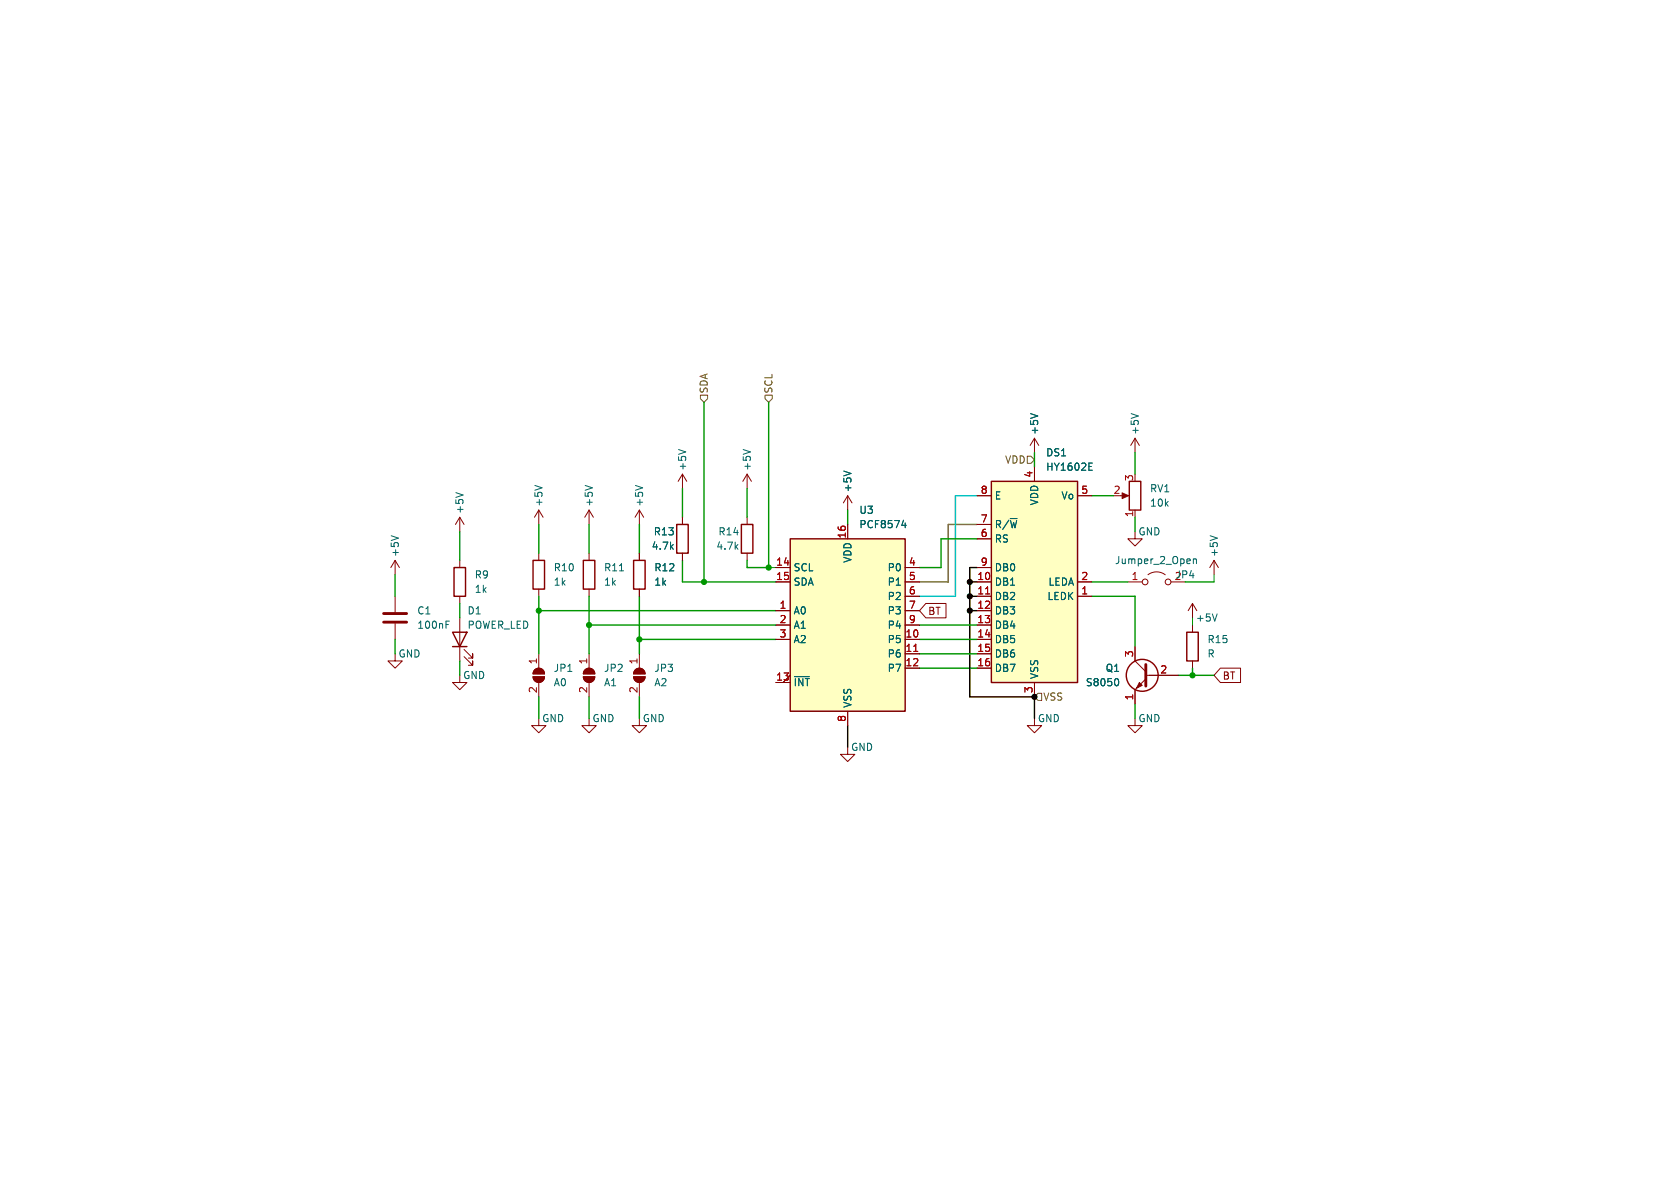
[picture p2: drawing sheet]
<svg xmlns="http://www.w3.org/2000/svg" width="297mm" height="210mm" viewBox="0 0 297 210" stroke-linecap="round" stroke-linejoin="round" font-family="sans-serif">
<g fill="none" stroke="#840000" stroke-width=".18">
<path d="M120.6 83.8l.8 1.3M120.6 83.8v2.6M120.6 91.4v1.3M120.6 97.8v1.3M120.6 83.8l-.7 1.3M132.1 83.8l.7 1.3M132.1 83.8v2.6M132.1 91.4v1.3M132.1 97.8v1.3M132.1 83.8l-.8 1.3M69.8 105.4v2.8M69.8 110.2v2.8"/>
<path d="M210.8 106.7l.8 1.3M210.8 106.7v2.5M210.8 106.7l-.7 1.3"/>
</g>
<path d="M120 79.5l1.2 .4M131.4 79.5l1.3 .4M78.9 110.4h.4M78.9 109.8h.6M215.2 108.5l-.4 1.3" fill="none" stroke="#006464" stroke-width=".18"/>
<path d="M119.6 92.7h2.1v5.1h-2.1zM131.1 92.7h2v5.1h-2z" fill="none" stroke="#840000" stroke-width=".25"/>
<path d="M67.8 110h4.1M67.8 108.5h4.1" fill="none" stroke="#840000" stroke-width=".51"/>
<path d="M175.3 85.1h15.2v35.6h-15.2z" fill="#ffffc2"/>
<path d="M175.3 85.1h15.2v35.6h-15.2zM80 111.8h2.5l-1.2 2.5zM80 114.3h2.5" fill="none" stroke="#840000" stroke-width=".25"/>
<g fill="none" stroke="#840000" stroke-width=".18">
<path d="M200.7 77.5l.7 1.2M200.7 77.5v2.5M200.7 77.5l-.8 1.2M149.9 87.6l.7 1.3M149.9 87.6v2.6M149.9 87.6l-.8 1.3M172.7 87.6h2.6M172.7 95.3h2.6M172.7 92.7h2.6M182.9 82.6v2.5M190.5 87.6h2.5M81.3 119.4v1.3h-1.3l1.3 1.2 1.2-1.2h-1.2"/>
<path d="M81.3 109.2v7.6M82 116.1l1.6 1.5v-.8v.8h-.8M82 114.8l1.6 1.5v-.7v.7h-.8M172.7 105.4h2.6M172.7 102.9h2.6M172.7 108h2.6M172.7 110.5h2.6M172.7 113h2.6M172.7 115.6h2.6M172.7 118.1h2.6M172.7 100.3h2.6M190.5 105.4h2.5"/>
<path d="M190.5 102.9h2.5M113 127v1.3h-1.2l1.2 1.2 1.3-1.2h-1.3M182.9 120.7v2.5"/>
</g>
<path d="M174.2 105h.8" fill="none" stroke="#a90000" stroke-width=".18"/>
<path d="M200 73.1l1.2 .4M149.2 83.3l1.2 .4M192.5 82.5h.4M192.5 83.1h.6M192.5 81.9h.6" fill="none" stroke="#006464" stroke-width=".18"/>
<path d="M139.7 95.3h20.3v30.4h-20.3z" fill="#ffffc2"/>
<g fill="none" stroke="#840000" stroke-width=".25">
<path d="M94.2 99.1h2.1v5h-2.1zM103.1 99.1h2.1v5h-2.1zM112 99.1h2v5h-2zM139.7 95.3h20.3v30.4h-20.3zM199.6 85.1h2.1v5.1h-2.1zM80.3 100.3h2v5.1h-2zM209.8 111.8h2v5h-2z"/>
<circle cx="201.9" cy="119.4" r="2.82"/>
</g>
<g fill="none" stroke="#840000" stroke-width=".18">
<path d="M182.9 77.5l.7 1.2M182.9 77.5v2.5M182.9 77.5l-.8 1.2M69.8 99.1l.8 1.2M69.8 99.1v2.5M69.8 99.1l-.7 1.2M81.3 91.4v2.6M81.3 99.1v1.2M81.3 91.4l.7 1.3M81.3 91.4l-.8 1.3M95.2 90.2v2.5M95.2 97.8v1.3"/>
<path d="M95.2 90.2l.8 1.2M95.2 90.2l-.7 1.2M104.1 90.2v2.5M104.1 97.8v1.3M104.1 90.2l.8 1.2M104.1 90.2l-.7 1.2M113 90.2v2.5M113 97.8v1.3M113 90.2l.8 1.2M113 90.2l-.7 1.2M120.6 91.4v1.3M120.6 97.8v1.3"/>
<path d="M149.9 92.7v2.6M172.7 87.6h2.6M172.7 95.3h2.6M172.7 92.7h2.6M182.9 82.6v2.5M190.5 87.6h2.5M198.1 87.6h1M200.7 94v1.3h-1.3l1.3 1.2 1.2-1.2h-1.2M200.7 90.2v1.2M214.6 99.1l.8 1.2M214.6 99.1v2.5M214.6 99.1l-.7 1.2"/>
<path d="M69.8 115.6v1.2h-1.2l1.2 1.3 1.3-1.3h-1.3M81.3 105.4v1.3M94.2 119.6h2.1a1.02 1.02 0 0 1-1.1 1 1.02 1.02 0 0 1-1-1zM94.5 118.4a1.02 1.02 0 0 1 1.1-.2 1.02 1.02 0 0 1 .7 .9h-2.1zM95.2 104.1v1.3M95.2 115.6v2.5M103.1 119.6h2.1a1.02 1.02 0 0 1-1.1 1 1.02 1.02 0 0 1-1-1zM103.4 118.4a1.02 1.02 0 0 1 1.1-.2 1.02 1.02 0 0 1 .7 .9h-2.1zM104.1 104.1v1.3M104.1 115.6v2.5M112 119.6h2a1.02 1.02 0 0 1-1 1 1.02 1.02 0 0 1-1-1zM112.3 118.4a1.02 1.02 0 0 1 1.1-.2 1.02 1.02 0 0 1 .6 .9h-2z"/>
<path d="M113 104.1v1.3M113 115.6v2.5M137.2 108h2.5M137.2 113h2.5M137.2 100.3h2.5M137.2 102.9h2.5M137.2 110.5h2.5M139.7 119.4l-1.3 1.3M160 108h2.6M160 113h2.6M160 115.6h2.6M160 118.1h2.6"/>
<path d="M160 100.3h2.6M160 102.9h2.6M160 110.5h2.6M160 105.4h2.6M163.7 106.7h3.5v2.5h-3.5l-1.1-1.2zM172.7 108h2.6M172.7 113h2.6M172.7 115.6h2.6M172.7 118.1h2.6M172.7 100.3h2.6M172.7 102.9h2.6M172.7 110.5h2.6"/>
<path d="M172.7 105.4h2.6M190.5 102.9h2.5M190.5 105.4h2.5M199.4 102.9h2.5M200.7 114.3v2.5l1.9 1.9M202.6 119.4h5.7M202.9 101.6a2.54 2.54 0 0 1 3.1 0M207 102.9h2.5M210.8 110.5v1.3M210.8 116.8v1.3M215.7 118.1h3.6v2.6h-3.6l-1.1-1.3zM95.2 127v1.3h-1.2l1.2 1.2 1.3-1.2h-1.3"/>
<path d="M95.2 120.7v2.5M104.1 127v1.3h-1.2l1.2 1.2 1.3-1.2h-1.3M104.1 120.7v2.5M113 120.7v2.5M137.2 120.7h2.5M149.9 132.1v1.3h-1.3l1.3 1.2 1.2-1.2h-1.2M149.9 125.7v2.6M182.9 127v1.3h-1.3l1.3 1.2 1.2-1.2h-1.2M182.9 120.7v2.5M200.7 127v1.3h-1.3l1.3 1.2 1.2-1.2h-1.2M202.6 120l-1.9 1.9v2.6"/>
<circle cx="202.4" cy="102.9" r=".51"/>
<circle cx="206.5" cy="102.9" r=".51"/>
</g>
<path d="M161.5 115.2h.8M174.2 105h.8" fill="none" stroke="#a90000" stroke-width=".18"/>
<g fill="none" stroke="#006464" stroke-width=".18">
<path d="M182.2 73.1l1.3 .4M69.2 94.7l1.2 .4M80.6 87.1l1.3 .4M94.6 85.8l1.2 .4M103.4 85.8l1.3 .4M112.3 85.8l1.3 .4M149.2 83.3l1.2 .4M159.4 92.9h.8M160 92.4v.9M192.5 82.5h.4M192.5 83.1h.6M192.5 81.9h.6"/>
<path d="M211 98.8v.8M211 98.9l.2-.1 .3 .1v.7M213.9 94.7l1.3 .4M109.5 100.9h.7M140.4 119.6h2.7M197.5 120a.79 .79 0 0 1 0 1.2"/>
</g>
<g fill="#840000" stroke="#840000" stroke-width=".18">
<path d="M198.4 87.1l1.1 .5-1.1 .5z"/>
<path d="M103.4 118.4a1.02 1.02 0 0 1 1.1-.2 1.02 1.02 0 0 1 .7 .9h-2.1z"/>
<path d="M103.1 119.6h2.1a1.02 1.02 0 0 1-1.1 1 1.02 1.02 0 0 1-1-1z"/>
<path d="M94.5 118.4a1.02 1.02 0 0 1 1.1-.2 1.02 1.02 0 0 1 .7 .9h-2.1z"/>
<path d="M94.2 119.6h2.1a1.02 1.02 0 0 1-1.1 1 1.02 1.02 0 0 1-1-1z"/>
<path d="M112.3 118.4a1.02 1.02 0 0 1 1.1-.2 1.02 1.02 0 0 1 .6 .9h-2z"/>
<path d="M112 119.6h2a1.02 1.02 0 0 1-1 1 1.02 1.02 0 0 1-1-1z"/>
<path d="M201.4 120.7l.5 .5-1 .5z"/>
</g>
<path d="M202.6 117.5v3.8" fill="none" stroke="#840000" stroke-width=".51"/>
<path d="M123.8 69.9h1.3v.6l-.6 .6-.7-.6zM135.3 69.9h1.2v.6l-.6 .6-.6-.6zM181.6 80.6h.6l.7 .7-.7 .6h-.6zM183.5 122.6h.6v1.2h-.6l-.6-.6z" fill="none" stroke="#725600" stroke-width=".18"/>
<path d="M171.4 105.4h1.3M171.4 108h1.3M171.4 102.9h1.3M172.7 100.3h-1.3v22.9h11.5v3.8M149.9 128.3v3.8" fill="none" stroke="#000" stroke-width=".25"/>
<g fill="none" stroke="#009600" stroke-width=".25">
<path d="M124.5 71.1v31.8M135.9 71.1v29.2h-3.8v-1.2M81.3 94v5.1M95.2 92.7v5.1M104.1 92.7v5.1M113 92.7v5.1M120.6 86.4v5M120.6 99.1v3.8h16.6M132.1 86.4v5M149.9 90.2v2.5M172.7 95.3h-6.3v5h-3.8M182.9 80v2.6"/>
<path d="M193 87.6h3.8M200.7 80v3.8M200.7 91.4v2.6M69.8 101.6v3.8M69.8 113v2.6M81.3 106.7v2.5M81.3 116.8v2.6M95.2 105.4v10.2M95.2 108h42M104.1 110.5h33.1M104.1 105.4v10.2M113 113h24.2"/>
<path d="M113 105.4v10.2M162.6 110.5h10.1M162.6 113h10.1M162.6 118.1h10.1M162.6 115.6h10.1M193 102.9h6.4M193 105.4h7.7v8.9M208.3 119.4h6.3M209.5 102.9h5.1M210.8 118.1v1.3M95.2 123.2v3.8M104.1 123.2v3.8"/>
<path d="M113 123.2v3.8M200.7 124.5v2.5"/>
</g>
<path d="M172.7 92.7h-5.1v10.2h-5" fill="none" stroke="#848400" stroke-width=".25"/>
<path d="M172.7 87.6h-3.8v17.8h-6.3" fill="none" stroke="#00c2c2" stroke-width=".25"/>
<path d="M135.9 100.3h1.3M214.6 101.6v1.3" fill="none" stroke="#009600" stroke-width=".18"/>
<g fill="#009600" stroke="#009600" stroke-width=".18">
<circle cx="124.5" cy="102.9" r=".46"/>
<circle cx="135.9" cy="100.3" r=".46"/>
<circle cx="95.2" cy="108" r=".46"/>
<circle cx="113" cy="113" r=".46"/>
<circle cx="104.1" cy="110.5" r=".46"/>
<circle cx="210.8" cy="119.4" r=".46"/>
</g>
<g fill="#000" stroke="#000" stroke-width=".18">
<circle cx="171.4" cy="102.9" r=".46"/>
<circle cx="171.4" cy="108" r=".46"/>
<circle cx="171.4" cy="105.4" r=".46"/>
<circle cx="182.9" cy="123.2" r=".46"/>
</g>
<g font-size="1.8" fill="#725600">
<text x="125.3" y="69.7" transform="rotate(-90 125.3 69.7)">SDA</text>
<text x="136.8" y="69.7" transform="rotate(-90 136.8 69.7)">SCL</text>
<text x="177.6" y="82.1">VDD</text>
<text x="184.3" y="124.1">VSS</text>
</g>
<g font-size="1.8" fill="#006464">
<text x="183.7" y="77" transform="rotate(-90 183.7 77)">+5V</text>
<text x="201.5" y="77" transform="rotate(-90 201.5 77)">+5V</text>
<text x="121.5" y="83.3" transform="rotate(-90 121.5 83.3)">+5V</text>
<text x="132.9" y="83.3" transform="rotate(-90 132.9 83.3)">+5V</text>
<text x="184.8" y="80.9">DS1</text>
<text x="184.8" y="83.4">HY1602E</text>
<text x="96.1" y="89.7" transform="rotate(-90 96.1 89.7)">+5V</text>
<text x="105" y="89.7" transform="rotate(-90 105 89.7)">+5V</text>
<text x="113.9" y="89.7" transform="rotate(-90 113.9 89.7)">+5V</text>
<text x="150.7" y="87.1" transform="rotate(-90 150.7 87.1)">+5V</text>
<text x="175.8" y="88.5">E</text>
<text x="183.7" y="89.4" transform="rotate(-90 183.7 89.4)">VDD</text>
<text x="187.6" y="88.5">Vo</text>
<text x="203.2" y="87.2">RV1</text>
<text x="203.2" y="89.8">10k</text>
<text x="82.1" y="90.9" transform="rotate(-90 82.1 90.9)">+5V</text>
<text x="115.5" y="94.8">R13</text>
<text x="126.9" y="94.8">R14</text>
<text x="151.8" y="91">U3</text>
<text x="151.8" y="93.6">PCF8574</text>
<text x="175.8" y="93.6">R/~{W}</text>
<text x="201.2" y="94.8">GND</text>
<text x="70.7" y="98.6" transform="rotate(-90 70.7 98.6)">+5V</text>
<text x="97.8" y="101.2">R10</text>
<text x="106.7" y="101.2">R11</text>
<text x="115.1" y="97.4">4.7k</text>
<text x="115.6" y="101.2">R12</text>
<text x="126.5" y="97.4">4.7k</text>
<text x="140.2" y="101.2">SCL</text>
<text x="150.7" y="99.6" transform="rotate(-90 150.7 99.6)">VDD</text>
<text x="156.8" y="101.2">P0</text>
<text x="175.8" y="96.1">RS</text>
<text x="175.8" y="101.2">DB0</text>
<text x="197" y="99.9">Jumper_2_Open</text>
<text x="215.5" y="98.6" transform="rotate(-90 215.5 98.6)">+5V</text>
<text x="83.8" y="102.5">R9</text>
<text x="83.8" y="105">1k</text>
<text x="97.8" y="103.7">1k</text>
<text x="106.7" y="103.7">1k</text>
<text x="115.6" y="103.7">1k</text>
<text x="140.2" y="103.7">SDA</text>
<text x="156.8" y="103.7">P1</text>
<text x="156.8" y="106.3">P2</text>
<text x="175.8" y="103.7">DB1</text>
<text x="175.8" y="106.3">DB2</text>
<text x="185.1" y="106.3">LEDK</text>
<text x="185.3" y="103.7">LEDA</text>
<text x="207.6" y="102.6">2</text>
<text x="207.7" y="102.5">JP4</text>
<text x="73.7" y="108.8">C1</text>
<text x="73.7" y="111.4">100nF</text>
<text x="82.6" y="108.8">D1</text>
<text x="82.6" y="111.4">POWER_LED</text>
<text x="140.2" y="108.8">A0</text>
<text x="140.2" y="111.4">A1</text>
<text x="140.2" y="113.9">A2</text>
<text x="156.8" y="113.9">P5</text>
<text x="156.8" y="108.8">P3</text>
<text x="156.8" y="111.4">P4</text>
<text x="175.8" y="108.8">DB3</text>
<text x="175.8" y="111.4">DB4</text>
<text x="175.8" y="113.9">DB5</text>
<text x="213.4" y="113.9">R15</text>
<text x="70.4" y="116.4">GND</text>
<text x="97.8" y="119">JP1</text>
<text x="106.7" y="119">JP2</text>
<text x="115.6" y="119">JP3</text>
<text x="156.8" y="116.4">P6</text>
<text x="156.8" y="119">P7</text>
<text x="175.8" y="116.4">DB6</text>
<text x="175.8" y="119">DB7</text>
<text x="195.4" y="119">Q1</text>
<text x="213.4" y="116.4">R</text>
<text x="81.8" y="120.2">GND</text>
<text x="97.8" y="121.5">A0</text>
<text x="106.7" y="121.5">A1</text>
<text x="115.6" y="121.5">A2</text>
<text x="140.2" y="121.5">~{INT}</text>
<text x="150.7" y="125.2" transform="rotate(-90 150.7 125.2)">VSS</text>
<text x="183.7" y="120.1" transform="rotate(-90 183.7 120.1)">VSS</text>
<text x="191.9" y="121.5">S8050</text>
<text x="95.8" y="127.9">GND</text>
<text x="104.6" y="127.9">GND</text>
<text x="113.5" y="127.9">GND</text>
<text x="183.4" y="127.9">GND</text>
<text x="201.2" y="127.9">GND</text>
<text x="150.4" y="132.9">GND</text>
</g>
<g font-size="1.8" fill="#a90000">
<text x="173.3" y="87.4">8</text>
<text x="182.6" y="84.5" transform="rotate(-90 182.6 84.5)">4</text>
<text x="191.1" y="87.4">5</text>
<text x="196.8" y="87.4">2</text>
<text x="200.4" y="85.2" transform="rotate(-90 200.4 85.2)">3</text>
<text x="149.6" y="95.3" transform="rotate(-90 149.6 95.3)">16</text>
<text x="173.3" y="95">6</text>
<text x="173.3" y="92.5">7</text>
<text x="200.4" y="91.5" transform="rotate(-90 200.4 91.5)">1</text>
<text x="137.1" y="100.1">14</text>
<text x="160.6" y="100.1">4</text>
<text x="173.3" y="100.1">9</text>
<text x="137.1" y="102.6">15</text>
<text x="137.7" y="107.7">1</text>
<text x="160.6" y="102.6">5</text>
<text x="160.6" y="105.2">6</text>
<text x="160.6" y="107.7">7</text>
<text x="172.7" y="102.6">10</text>
<text x="172.7" y="105.2">11</text>
<text x="172.7" y="107.7">12</text>
<text x="191.1" y="105.2">1</text>
<text x="191.1" y="102.6">2</text>
<text x="200" y="102.6">1</text>
<text x="137.7" y="110.2">2</text>
<text x="137.7" y="112.8">3</text>
<text x="160" y="112.8">10</text>
<text x="160.6" y="110.2">9</text>
<text x="172.7" y="110.2">13</text>
<text x="172.7" y="112.8">14</text>
<text x="95" y="117.5" transform="rotate(-90 95 117.5)">1</text>
<text x="103.9" y="117.5" transform="rotate(-90 103.9 117.5)">1</text>
<text x="112.8" y="117.5" transform="rotate(-90 112.8 117.5)">1</text>
<text x="160" y="115.3">11</text>
<text x="160" y="117.9">12</text>
<text x="172.7" y="115.3">15</text>
<text x="172.7" y="117.9">16</text>
<text x="200.4" y="116.3" transform="rotate(-90 200.4 116.3)">3</text>
<text x="205" y="119.1">2</text>
<text x="95" y="122.6" transform="rotate(-90 95 122.6)">2</text>
<text x="103.9" y="122.6" transform="rotate(-90 103.9 122.6)">2</text>
<text x="112.8" y="122.6" transform="rotate(-90 112.8 122.6)">2</text>
<text x="137.1" y="120.4">13</text>
<text x="182.6" y="122.6" transform="rotate(-90 182.6 122.6)">3</text>
<text x="200.4" y="123.9" transform="rotate(-90 200.4 123.9)">1</text>
<text x="149.6" y="127.7" transform="rotate(-90 149.6 127.7)">8</text>
</g>
<g font-size="1.8" fill="#840000">
<text x="164" y="108.9">BT</text>
<text x="216.1" y="120.3">BT</text>
</g>
<text font-size="1.8" fill="#009600" x="211.3" y="110.1">+5V</text>
</svg>
